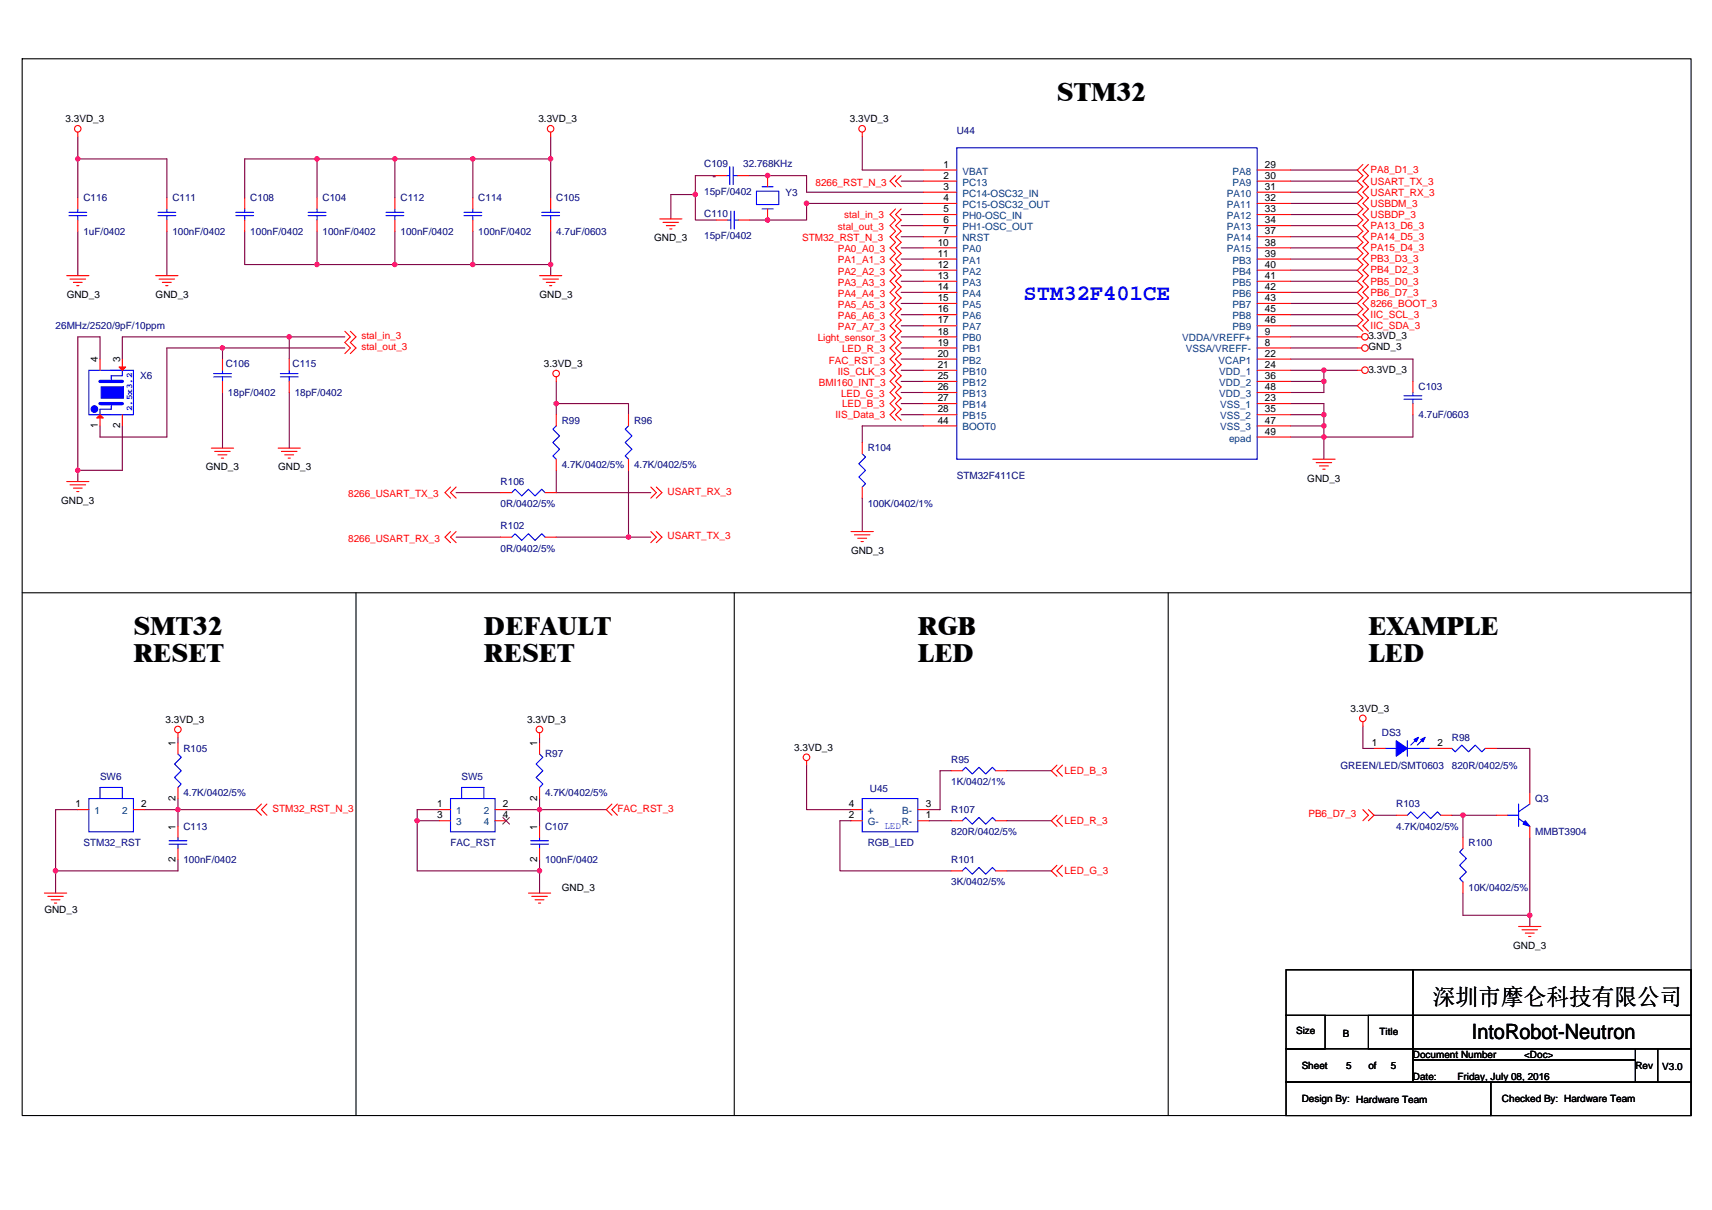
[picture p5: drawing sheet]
<svg xmlns="http://www.w3.org/2000/svg" width="297mm" height="210mm" viewBox="0 0 297 210" stroke-linecap="round" stroke-linejoin="round" font-family="sans-serif">
<g fill="none" stroke="#000" stroke-width=".19">
<path d="M3.8 10.2h289.6v183.4h-289.6zM3.8 102.9h289.6M61.8 102.9v90.7M127.4 102.9v90.7M202.7 102.9v90.7M223.1 168.3h22v7.9h-22zM223.1 176.2h6.8v5.8h-6.8zM237.4 176.2h7.7v5.8h-7.7zM245.1 176.2h48.3v5.8h-48.3zM245.1 168.3h48.3v7.9h-48.3zM223.1 182h22v5.8h-22zM223.1 187.8h35.6v5.8h-35.6z"/>
<path d="M245.1 182h38.7v1.9h-38.7zM245.1 183.9h38.7v3.9h-38.7zM258.7 187.8h34.7v5.8h-34.7zM283.8 182h3.8v5.8h-3.8zM287.6 182h5.8v5.8h-5.8z"/>
</g>
<g fill="none" stroke="#800040" stroke-width=".19">
<path d="M13.5 27.6v6.7M13.5 23.7v3.9M13.5 27.6h15.5v6.7M55 27.6h13.5M55 27.6h-12.5v6.7M55 27.6v6.7M68.5 27.6h13.5M68.5 27.6v6.7M82 27.6h13.5M82 27.6v6.7M95.5 23.7v3.9M95.5 27.6v6.7"/>
<path d="M116.4 38v-4.2h4.2v4.4h3.7M123.7 30.7h.4M124.1 30.5h-3.5v3.3M129.9 30.5h10.1v2.9h20.2M139.7 35.3h.3M140 35.3v2.9h-9.9M140 35.3h20.2M149.6 23.7v5.8h10.6M156.4 37.2h3.8M156.4 39.2h3.8M156.4 31.4h3.8M223.9 29.5h11.6"/>
<path d="M223.9 31.4h11.6M223.9 33.4h11.6M223.9 35.3h11.6M223.9 37.2h11.6M223.9 39.2h11.6M13.5 40.1v7.7M29 40.1v7.7M42.5 40.1v5.8h12.5M50.2 58.5h-29v3.8M50.2 58.5v3.8M50.2 58.5h9.6M55 40.1v5.8h13.5"/>
<path d="M68.5 45.9h13.5M68.5 40.1v5.8M82 45.9h13.5M82 40.1v5.8M95.5 45.9v1.9M95.5 40.1v5.8M156.4 41.1h3.8M156.4 43h3.8M156.4 46.9h3.8M156.4 48.8h3.8M156.4 50.7h3.8M156.4 52.7h3.8"/>
<path d="M156.4 54.6h3.8M156.4 56.5h3.8M156.4 58.5h3.8M156.4 45h3.8M223.9 41.1h11.6M223.9 43h11.6M223.9 45h11.6M223.9 46.9h11.6M223.9 48.8h11.6M223.9 50.7h11.6M223.9 52.7h11.6M223.9 54.6h11.6"/>
<path d="M223.9 56.5h11.6M223.9 58.5h11.6M17.4 62.3v-3.8h-3.9v23.1h7.7v-7.7M38.6 60.4h21.2M38.6 60.4h-9.6v15.4h-11.6v-1.9M38.6 60.4v1.9M38.6 68.1v9.7M50.2 68.1v9.7M96.5 70h12.5v2M96.5 70v2M96.5 66.2v3.8M156.4 62.3h3.8"/>
<path d="M156.4 70h3.8M156.4 72h3.8M156.4 64.3h3.8M156.4 60.4h3.8M156.4 66.2h3.8M156.4 68.1h3.8M160.2 73.9h-10.6v2.9M223.9 64.3h5.8M223.9 75.8h5.8M223.9 62.3h21.2v3.9M223.9 70h5.8v2M223.9 66.2h5.8"/>
<path d="M223.9 73.9h5.8M223.9 72h5.8M223.9 60.4h11.6M229.7 66.2v1.9h-5.8M229.7 75.8v3.9M229.7 64.3v1.9M229.7 73.9v1.9M229.7 72v1.9M229.7 64.3h5.8M245.1 72v3.8h-15.4M13.5 81.6v2M79.1 85.5h7.8"/>
<path d="M79.1 93.2h7.8M96.5 93.2h12.5M96.5 81.6v3.9h16.4M109 81.6v11.6M109 93.2h3.9M149.6 86.4v5.8M30.9 128v.9M30.9 138.6v1.9M93.6 138.6v4.8M93.6 128v.9M140 132.8v7.7h7.7M165 133.8h-1.9v6.7h-1.9"/>
<path d="M174.7 133.8h7.7M236.5 126v3.9h1.9M259.6 129.9h5.8v7.7M9.6 151.1v3.9M13.5 140.5h-3.9v10.6M25.1 140.5h5.8M30.9 140.5h13.5M30.9 149.2v1.9h-21.3M30.9 140.5v2.9M72.4 142.4h3.8M72.4 142.4v8.7h21.2M76.2 140.5h-3.8v1.9"/>
<path d="M87.8 140.5h17.4M93.6 149.2v1.9M93.6 151.1v3.9M147.7 142.4h-2v8.7h19.3M161.2 142.4h3.8M174.7 151.1h7.7M174.7 142.4h7.7M238.4 141.5h3.8M251.9 141.5h1.9v3.8M253.8 155v3.8h11.6M253.8 141.5h5.8M265.4 158.8v2"/>
<path d="M265.4 145.3v13.5"/>
</g>
<g fill="#f0f" stroke="#f0f" stroke-width=".19">
<circle cx="72.4" cy="142.4" r=".38"/>
<circle cx="133.2" cy="38.2" r=".38"/>
<circle cx="133.2" cy="30.5" r=".38"/>
<circle cx="120.6" cy="33.7" r=".38"/>
<circle cx="139.9" cy="35.3" r=".38"/>
<circle cx="229.7" cy="73.9" r=".38"/>
<circle cx="253.8" cy="141.5" r=".38"/>
<circle cx="265.4" cy="158.8" r=".38"/>
<circle cx="109" cy="93.2" r=".38"/>
<circle cx="229.7" cy="64.2" r=".38"/>
<circle cx="13.5" cy="27.6" r=".38"/>
<circle cx="50.2" cy="58.4" r=".38"/>
<circle cx="38.6" cy="60.4" r=".38"/>
<circle cx="13.5" cy="81.6" r=".38"/>
<circle cx="96.5" cy="70" r=".38"/>
<circle cx="229.7" cy="72" r=".38"/>
<circle cx="55" cy="27.6" r=".38"/>
<circle cx="82" cy="27.6" r=".38"/>
<circle cx="68.5" cy="27.6" r=".38"/>
<circle cx="55" cy="45.9" r=".38"/>
<circle cx="82" cy="45.9" r=".38"/>
<circle cx="68.5" cy="45.9" r=".38"/>
<circle cx="95.5" cy="45.9" r=".38"/>
<circle cx="95.5" cy="27.6" r=".38"/>
<circle cx="229.7" cy="66.2" r=".38"/>
<circle cx="9.6" cy="151.1" r=".38"/>
<circle cx="30.9" cy="140.5" r=".38"/>
<circle cx="93.6" cy="140.5" r=".38"/>
<circle cx="93.6" cy="151.1" r=".38"/>
<circle cx="229.7" cy="75.8" r=".38"/>
</g>
<g fill="none" stroke="#f00" stroke-width=".19">
<path d="M13.5 22.9v.8M13.5 34.3v2M13.5 38.2v1.9M29 34.3v2M29 38.2v1.9M42.5 34.3v2M42.5 38.2v1.9M55 34.3v2M55 38.2v1.9M68.5 34.3v2M68.5 38.2v1.9M82 34.3v2"/>
<path d="M82 38.2v1.9M95.5 22.9v.8M95.5 34.3v2M95.5 38.2v1.9M114.5 38h3.8M115 38.6h2.7M115.6 39.2h1.6M116.2 39.7h.4M124.1 30.5h1.9M124.3 38.2h1.9M128 30.5h1.9M128.2 38.2h1.9"/>
<path d="M133.2 36.3v1.9M133.2 30.5v1.9M149.6 22.9v.8M155.4 36.3l-1 .9 1 1-1 1 1 .9-1 1 1 1-1 .9 1 1-1 1 1 .9-1 1 1 .9-1 1 1 1-1 .9 1 1-1 1 1 .9-1 1 1 1-1 .9 1 1-1 1 1 .9-1 1 1 1-1 .9 1 1-1 1 1 .9-1 1 1 .9-1 1 1 1-1 .9 1 1-1 1 1 .9M155.4 30.5l-1 .9 1 1M156.4 36.3l-1 .9 1 1-1 1 1 .9-1 1 1 1-1 .9 1 1-1 1 1 .9-1 1 1 .9-1 1 1 1-1 .9 1 1-1 1 1 .9-1 1 1 1-1 .9 1 1-1 1 1 .9-1 1 1 1-1 .9 1 1-1 1 1 .9-1 1 1 .9-1 1 1 1-1 .9 1 1-1 1 1 .9M156.4 30.5l-1 .9 1 1M160.2 29.5h5.8M160.2 31.4h5.8M160.2 33.4h5.8M160.2 35.3h5.8M160.2 37.2h5.8"/>
<path d="M160.2 39.2h5.8M218.1 29.5h5.8M218.1 31.4h5.8M218.1 33.4h5.8M218.1 35.3h5.8M218.1 37.2h5.8M218.1 39.2h5.8M236.5 28.5l-1 1 1 1-1 .9 1 1-1 1 1 .9-1 1 1 1-1 .9 1 1-1 1 1 .9-1 1 1 1-1 .9 1 1-1 1 1 .9-1 1 1 .9-1 1 1 1-1 .9 1 1-1 1 1 .9-1 1 1 1-1 .9 1 1M237.4 28.5l-.9 1 .9 1-.9 .9 .9 1-.9 1 .9 .9-.9 1 .9 1-.9 .9 .9 1-.9 1 .9 .9-.9 1 .9 1-.9 .9 .9 1-.9 1 .9 .9-.9 1 .9 .9-.9 1 .9 1-.9 .9 .9 1-.9 1 .9 .9-.9 1 .9 1-.9 .9 .9 1M11.6 47.8h3.8M12.1 48.4h2.8M12.7 49h1.6"/>
<path d="M13.3 49.6h.4M27 47.8h3.9M27.6 48.4h2.7M28.2 49h1.5M28.7 49.6h.4M59.8 57.5l1 1-1 .9 1 1-1 1M60.8 57.5l1 1-1 .9 1 1-1 1M93.6 47.8h3.9M94.2 48.4h2.7M94.8 49h1.5M95.4 49.6h.3M160.2 41.1h5.8"/>
<path d="M160.2 43h5.8M160.2 45h5.8M160.2 46.9h5.8M160.2 48.8h5.8M160.2 50.7h5.8M160.2 52.7h5.8M160.2 54.6h5.8M160.2 56.5h5.8M160.2 58.5h5.8M218.1 58.5h5.8M218.1 41.1h5.8M218.1 43h5.8"/>
<path d="M218.1 45h5.8M218.1 46.9h5.8M218.1 48.8h5.8M218.1 50.7h5.8M218.1 52.7h5.8M218.1 54.6h5.8M218.1 56.5h5.8M235.5 58.5h.8M17.4 72v1.9M17.4 62.3v2M21.2 72v1.9M21.2 62.3v2"/>
<path d="M36.7 77.8h3.8M37.3 78.3h2.6M37.8 78.9h1.6M38.4 79.5h.4M38.6 62.3v2M38.6 66.2v1.9M48.3 77.8h3.8M48.8 78.3h2.7M49.4 78.9h1.5M50 79.5h.4M50.2 62.3v2M50.2 66.2v1.9"/>
<path d="M96.5 65.4v.8M96.5 79.7v1.9M96.5 72v1.9M109 79.7v1.9M109 72v1.9M149.6 76.8v1.9M160.2 60.4h5.8M160.2 62.3h5.8M160.2 64.3h5.8M160.2 66.2h5.8M160.2 68.1h5.8M160.2 70h5.8"/>
<path d="M160.2 72h5.8M160.2 73.9h5.8M218.1 60.4h5.8M218.1 70h5.8M218.1 64.3h5.8M218.1 72h5.8M218.1 66.2h5.8M218.1 73.9h5.8M218.1 68.1h5.8M218.1 62.3h5.8M218.1 75.8h5.8M227.8 79.7h3.8"/>
<path d="M235.5 64.3h.8M235.5 60.4h.8M245.1 66.2v1.9M245.1 70v2M11.6 83.6h3.8M12.1 84.1h2.8M12.7 84.7h1.6M13.3 85.3h.4M78.2 84.5l-1 1 1 .9M78.2 92.2l-1 1 1 1M79.1 84.5l-.9 1 .9 .9M79.1 92.2l-.9 1 .9 1"/>
<path d="M86.9 93.2h1.9M86.9 85.5h1.9M94.6 93.2h1.9M94.6 85.5h1.9M112.9 84.5l1 1-1 .9M112.9 92.2l1 1-1 1M113.9 84.5l.9 1-.9 .9M113.9 92.2l.9 1-.9 1M147.7 92.2h3.8M148.2 92.8h2.7M148.8 93.4h1.6M149.4 94h.4"/>
<path d="M149.6 84.5v1.9M228.4 80.3h2.7M228.9 80.9h1.6M229.5 81.4h.4M30.9 127.2v.8M30.9 128.9v2M30.9 136.7v1.9M45.4 139.5l-1 1 1 1M46.3 139.5l-.9 1 .9 1M93.6 127.2v.8M93.6 128.9v2M93.6 136.7v1.9"/>
<path d="M106.2 139.5l-1 1 1 1M107.1 139.5l-.9 1 .9 1M140 132v.8M165 133.8h2M172.8 133.8h1.9M183.4 132.8l-1 1 1 .9M184.3 132.8l-.9 1 .9 .9M236.5 125.3v.7M238.4 129.9h1.9M248 129.9h3.9M257.7 129.9h1.9M265.4 137.6v1.9"/>
<path d="M7.7 155h3.9M8.3 155.6h2.7M8.9 156.1h1.5M9.4 156.7h.4M13.5 140.5h1.9M23.2 140.5h1.9M30.9 143.4v1.9M30.9 147.3v1.9M76.2 140.5h2M76.2 142.4h2M85.9 140.5h1.9M85.9 142.4h1.9"/>
<path d="M91.7 155h3.8M92.3 155.6h2.7M92.8 156.1h1.6M93.4 156.7h.4M93.6 143.4v1.9M93.6 147.3v1.9M147.7 140.5h1.9M147.7 142.4h1.9M159.3 142.4h1.9M159.3 140.5h1.9M165 151.1h2M165 142.4h2"/>
<path d="M172.8 151.1h1.9M172.8 142.4h1.9M183.4 150.2l-1 .9 1 1M183.4 141.5l-1 .9 1 1M184.3 150.2l-.9 .9 .9 1M184.3 141.5l-.9 .9 .9 1M236.5 140.5l.9 1-.9 .9M237.4 140.5l1 1-1 .9M242.2 141.5h2M250 141.5h1.9M253.8 153.1v1.9M253.8 145.3v2"/>
<path d="M259.6 141.5h2M265.4 143.4v1.9M263.5 160.8h3.9M264.1 161.4h2.7M264.6 161.9h1.6M265.2 162.5h.4"/>
<circle cx="13.5" cy="22.3" r=".57"/>
<circle cx="95.5" cy="22.3" r=".57"/>
<circle cx="149.6" cy="22.3" r=".57"/>
<circle cx="236.8" cy="58.4" r=".57"/>
<circle cx="96.5" cy="64.8" r=".57"/>
<circle cx="236.8" cy="64.2" r=".57"/>
<circle cx="236.8" cy="60.4" r=".57"/>
<circle cx="30.9" cy="126.6" r=".57"/>
<circle cx="93.6" cy="126.6" r=".57"/>
<circle cx="139.9" cy="131.4" r=".57"/>
<circle cx="236.5" cy="124.7" r=".57"/>
</g>
<g fill="none" stroke="#00f" stroke-width=".19">
<path d="M12 36.9h3M12 37.4h3M13.5 37.4v.8M13.5 36.3v.6M27.4 36.9h3.1M27.4 37.4h3.1M29 37.4v.8M29 36.3v.6M40.9 36.9h3.1M40.9 37.4h3.1M42.5 37.4v.8M42.5 36.3v.6"/>
<path d="M53.5 36.9h3.1M53.5 37.4h3.1M55 37.4v.8M55 36.3v.6M67 36.9h3.1M67 37.4h3.1M68.5 37.4v.8M68.5 36.3v.6M80.5 36.9h3.1M80.5 37.4h3.1M82 37.4v.8M82 36.3v.6"/>
<path d="M94 36.9h3.1M94 37.4h3.1M95.5 37.4v.8M95.5 36.3v.6M126 30.5h.6M126.2 38.2h.6M126.6 28.9v3.1M126.8 36.6v3.1M127.2 30.5h.8M127.2 28.9v3.1M127.4 38.2h.8M127.4 36.6v3.1"/>
<path d="M131.3 33.2h3.8v2.3h-3.8zM132.2 36.3h2M132.2 32.4h2M166 25.7h52.1v54h-52.1zM15.4 64.3h7.8v7.7h-7.8zM19.3 64.3h1.9v.9h-1.9v1M19.3 70v1h-1.9v1h1.9M37.1 64.8h3M37.1 65.4h3M38.6 65.4v.8M38.6 64.3v.5M48.6 64.8h3.1"/>
<path d="M48.6 65.4h3.1M50.2 65.4v.8M50.2 64.3v.5M96.5 73.9l-.6 .6 1.2 1.1-1.2 1.2 1.2 1.2-1.2 1.1 .6 .6M109 73.9l-.5 .6 1.1 1.1-1.1 1.2 1.1 1.2-1.1 1.1 .5 .6M149.6 78.7l.6 .6-1.2 1.2 1.2 1.1-1.2 1.2 1.2 1.1-.6 .6M243.6 68.7h3.1M243.6 69.3h3.1M245.1 69.3v.7M245.1 68.1v.6M88.8 93.2l.6-.6 1.1 1.2 1.2-1.2 1.1 1.2 1.2-1.2 .6 .6M88.8 85.5l.6-.6 1.1 1.2 1.2-1.2 1.1 1.2 1.2-1.2 .6 .6"/>
<path d="M15.4 138.6h7.8v5.8h-7.8zM17.4 138.6v-1.9h3.8v1.9M30.9 130.9l.6 .5-1.2 1.2 1.2 1.2-1.2 1.1 1.2 1.2-.6 .6M78.2 138.6h7.7v5.8h-7.7zM80.1 138.6v-1.9h3.9v1.9M93.6 130.9l.6 .5-1.2 1.2 1.2 1.2-1.2 1.1 1.2 1.2-.6 .6M149.6 138.6h9.7v5.8h-9.7zM167 133.8l.6-.6 1.1 1.1 1.2-1.1 1.1 1.1 1.2-1.1 .6 .6M240.3 129.9h1.9M244.2 128.5v2.7M244.2 129.9h3.8M245.9 128.1l-1.1 1.2"/>
<path d="M247.1 128.1l-1.2 1.2M251.9 129.9l.6 .6 1.1-1.2 1.2 1.2 1.2-1.2 1.1 1.2 .6-.6M263.5 139.5v3.9M265.4 139.5l-1.9 1.4M29.3 145.9h3.1M29.3 146.5h3.1M30.9 146.5v.8M30.9 145.3v.6M92.1 145.9h3.1M92.1 146.5h3.1M93.6 146.5v.8M93.6 145.3v.6"/>
<path d="M167 151.1l.6-.6 1.1 1.2 1.2-1.2 1.1 1.2 1.2-1.2 .6 .6M167 142.4l.6-.5 1.1 1.1 1.2-1.1 1.1 1.1 1.2-1.1 .6 .5M244.2 141.5l.6-.6 1.1 1.1 1.2-1.1 1.1 1.1 1.2-1.1 .6 .6M253.8 147.3l-.5 .5 1.1 1.2-1.1 1.2 1.1 1.1-1.1 1.2 .5 .6M261.6 141.5h1.9M263.5 142l1.9 1.4"/>
</g>
<g fill="#00f" stroke="#00f" stroke-width=".19">
<path d="M242.2 128.5l2 1.4-2 1.3z" fill-rule="evenodd"/>
<path d="M246.5 128.3l.8-.3-.4 .7z" fill-rule="evenodd"/>
<path d="M245.3 128.3l.8-.3-.4 .7z" fill-rule="evenodd"/>
<path d="M264.6 142.4l.8 1-1.1-.4z" fill-rule="evenodd"/>
<path d="M17.6 67.1v2h3.8v-2z" fill-rule="evenodd"/>
<circle cx="16.4" cy="71" r=".57"/>
</g>
<path d="M87.2 141.9l1.2 1.1M88.4 141.9l-1.2 1.1" fill="none" stroke="#804000" stroke-width=".17"/>
<path d="M17.4 70h3.8M17.4 66.2h3.8" fill="none" stroke="#00f" stroke-width=".57"/>
<g fill="#f00" stroke="#f00" stroke-width=".19">
<path d="M17.4 72l.5 .5h-1.1z"/>
<path d="M20.7 63.7h1.1l-.6 .6z"/>
</g>
<g font-size="4.6">
<text x="183.4" y="17.6">STM32</text>
<text x="23.2" y="110.2">SMT32</text>
<text x="84" y="110.2">DEFAULT</text>
<text x="159.3" y="110.2">RGB</text>
<text x="237.4" y="110.2">EXAMPLE</text>
<text x="23.2" y="114.9">RESET</text>
<text x="84" y="114.9">RESET</text>
<text x="159.3" y="114.9">LED</text>
<text x="237.4" y="114.9">LED</text>
</g>
<text font-size="4" x="248.6" y="174.4">深圳市摩仑科技有限公司</text>
<text font-size="3.9" fill="#00f" x="177.6" y="52">STM32F401CE</text>
<text font-size="3.7" x="255.4" y="180.3">IntoRobot-Neutron</text>
<g font-size="1.7">
<text x="11.4" y="21.2">3.3VD_3</text>
<text x="93.4" y="21.2">3.3VD_3</text>
<text x="147.5" y="21.2">3.3VD_3</text>
<text x="163.7" y="29.1">1</text>
<text x="219.5" y="29.1">29</text>
<text x="163.7" y="31">2</text>
<text x="163.7" y="33">3</text>
<text x="163.7" y="34.9">4</text>
<text x="219.5" y="33">31</text>
<text x="219.5" y="34.9">32</text>
<text x="219.5" y="31">30</text>
<text x="113.5" y="41.9">GND_3</text>
<text x="163.7" y="36.8">5</text>
<text x="163.7" y="38.8">6</text>
<text x="163.7" y="40.7">7</text>
<text x="219.5" y="36.8">33</text>
<text x="219.5" y="38.8">34</text>
<text x="219.5" y="40.7">37</text>
<text x="162.7" y="42.6">10</text>
<text x="162.7" y="44.6">11</text>
<text x="162.7" y="46.5">12</text>
<text x="219.5" y="42.6">38</text>
<text x="219.5" y="44.6">39</text>
<text x="219.5" y="46.5">40</text>
<text x="11.6" y="51.7">GND_3</text>
<text x="27" y="51.7">GND_3</text>
<text x="93.6" y="51.7">GND_3</text>
<text x="162.7" y="48.4">13</text>
<text x="162.7" y="50.3">14</text>
<text x="162.7" y="52.3">15</text>
<text x="219.5" y="48.4">41</text>
<text x="219.5" y="50.3">42</text>
<text x="219.5" y="52.3">43</text>
<text x="162.7" y="54.2">16</text>
<text x="162.7" y="56.1">17</text>
<text x="162.7" y="58.1">18</text>
<text x="162.7" y="60">19</text>
<text x="219.5" y="60">8</text>
<text x="219.5" y="54.2">45</text>
<text x="219.5" y="56.1">46</text>
<text x="219.5" y="58.1">9</text>
<text x="237.4" y="58.8">3.3VD_3</text>
<text x="17" y="62.9" transform="rotate(-90 17 62.9)">4</text>
<text x="20.8" y="62.9" transform="rotate(-90 20.8 62.9)">3</text>
<text x="94.4" y="63.7">3.3VD_3</text>
<text x="162.7" y="61.9">20</text>
<text x="162.7" y="63.9">21</text>
<text x="162.7" y="65.8">25</text>
<text x="219.5" y="63.9">24</text>
<text x="219.5" y="65.8">36</text>
<text x="219.5" y="61.9">22</text>
<text x="237.4" y="64.6">3.3VD_3</text>
<text x="237.4" y="60.8">GND_3</text>
<text x="162.7" y="67.7">26</text>
<text x="162.7" y="69.6">27</text>
<text x="162.7" y="71.6">28</text>
<text x="219.5" y="69.6">23</text>
<text x="219.5" y="71.6">35</text>
<text x="219.5" y="67.7">48</text>
<text x="17" y="74.3" transform="rotate(-90 17 74.3)">1</text>
<text x="20.8" y="74.3" transform="rotate(-90 20.8 74.3)">2</text>
<text x="162.7" y="73.5">44</text>
<text x="219.5" y="73.5">47</text>
<text x="219.5" y="75.4">49</text>
<text x="35.7" y="81.6">GND_3</text>
<text x="48.3" y="81.6">GND_3</text>
<text x="226.8" y="83.6">GND_3</text>
<text x="10.6" y="87.4">GND_3</text>
<text x="147.7" y="96.1">GND_3</text>
<text x="28.7" y="125.5">3.3VD_3</text>
<text x="91.5" y="125.5">3.3VD_3</text>
<text x="234.3" y="123.5">3.3VD_3</text>
<text x="30.5" y="129.5" transform="rotate(-90 30.5 129.5)">1</text>
<text x="93.2" y="129.5" transform="rotate(-90 93.2 129.5)">1</text>
<text x="137.8" y="130.3">3.3VD_3</text>
<text x="238" y="129.5">1</text>
<text x="249.4" y="129.5">2</text>
<text x="13.1" y="140.1">1</text>
<text x="24.5" y="140.1">2</text>
<text x="30.5" y="144" transform="rotate(-90 30.5 144)">1</text>
<text x="30.5" y="139" transform="rotate(-90 30.5 139)">2</text>
<text x="75.8" y="140.1">1</text>
<text x="75.8" y="142">3</text>
<text x="87.2" y="140.1">2</text>
<text x="87.2" y="142">4</text>
<text x="93.2" y="144" transform="rotate(-90 93.2 144)">1</text>
<text x="93.2" y="139" transform="rotate(-90 93.2 139)">2</text>
<text x="147.3" y="140.1">4</text>
<text x="147.3" y="142">2</text>
<text x="160.6" y="140.1">3</text>
<text x="160.6" y="142">1</text>
<text x="30.5" y="149.6" transform="rotate(-90 30.5 149.6)">2</text>
<text x="93.2" y="149.6" transform="rotate(-90 93.2 149.6)">2</text>
<text x="97.5" y="154.6">GND_3</text>
<text x="7.7" y="158.5">GND_3</text>
<text x="262.5" y="164.6">GND_3</text>
<text x="224.9" y="179.5">Size</text>
<text x="233" y="179.9">B</text>
<text x="239.3" y="179.7">Title</text>
<text x="225.8" y="185.5">Sheet</text>
<text x="233.6" y="185.5">5</text>
<text x="237.4" y="185.5">of</text>
<text x="241.3" y="185.5">5</text>
<text x="245.1" y="183.6">Document Number</text>
<text x="264.5" y="183.6">&lt;Doc&gt;</text>
<text x="283.8" y="185.5">Rev</text>
<text x="288.4" y="185.7">V3.0</text>
<text x="225.8" y="191.3">Design By: Hardware Team</text>
<text x="245.1" y="187.4">Date:</text>
<text x="252.9" y="187.4">Friday, July 08, 2016</text>
<text x="260.6" y="191.3">Checked By: Hardware Team</text>
</g>
<g font-size="1.7" fill="#000080">
<text x="166" y="23.3">U44</text>
<text x="122.2" y="28.9">C109</text>
<text x="128.9" y="28.9">32.768KHz</text>
<text x="14.5" y="34.9">C116</text>
<text x="29.9" y="34.9">C111</text>
<text x="43.4" y="34.9">C108</text>
<text x="56" y="34.9">C104</text>
<text x="69.5" y="34.9">C112</text>
<text x="83" y="34.9">C114</text>
<text x="96.5" y="34.9">C105</text>
<text x="122.2" y="33.8">15pF/0402</text>
<text x="136.3" y="34">Y3</text>
<text x="14.5" y="40.7">1uF/0402</text>
<text x="29.9" y="40.7">100nF/0402</text>
<text x="43.4" y="40.7">100nF/0402</text>
<text x="56" y="40.7">100nF/0402</text>
<text x="69.5" y="40.7">100nF/0402</text>
<text x="83" y="40.7">100nF/0402</text>
<text x="96.5" y="40.7">4.7uF/0603</text>
<text x="122.2" y="37.6">C110</text>
<text x="122.2" y="41.5">15pF/0402</text>
<text x="9.6" y="57.1">26MHz/2520/9pF/10ppm</text>
<text x="24.3" y="65.8">X6</text>
<text x="39.2" y="63.7">C106</text>
<text x="50.8" y="63.7">C115</text>
<text x="39.6" y="68.7">18pF/0402</text>
<text x="51.1" y="68.7">18pF/0402</text>
<text x="246.1" y="67.7">C103</text>
<text x="97.5" y="73.5">R99</text>
<text x="110" y="73.5">R96</text>
<text x="246.1" y="72.6">4.7uF/0603</text>
<text x="97.5" y="81.2">4.7K/0402/5%</text>
<text x="110" y="81.2">4.7K/0402/5%</text>
<text x="150.6" y="78.3">R104</text>
<text x="166" y="83.2">STM32F411CE</text>
<text x="86.9" y="84.1">R106</text>
<text x="86.9" y="88">0R/0402/5%</text>
<text x="150.6" y="88">100K/0402/1%</text>
<text x="86.9" y="91.9">R102</text>
<text x="86.9" y="95.7">0R/0402/5%</text>
<text x="31.8" y="130.5">R105</text>
<text x="94.6" y="131.4">R97</text>
<text x="239.8" y="127.8">DS3</text>
<text x="251.9" y="128.5">R98</text>
<text x="17.4" y="135.3">SW6</text>
<text x="80.1" y="135.3">SW5</text>
<text x="150.9" y="137.4">U45</text>
<text x="165" y="132.4">R95</text>
<text x="165" y="136.2">1K/0402/1%</text>
<text x="232.6" y="133.4">GREEN/LED/SMT0603</text>
<text x="251.9" y="133.4">820R/0402/5%</text>
<text x="31.8" y="138.2">4.7K/0402/5%</text>
<text x="31.8" y="144">C113</text>
<text x="94.6" y="138.2">4.7K/0402/5%</text>
<text x="94.6" y="144">C107</text>
<text x="165" y="141.1">R107</text>
<text x="242.2" y="140.1">R103</text>
<text x="242.2" y="144">4.7K/0402/5%</text>
<text x="266.4" y="139.1">Q3</text>
<text x="14.5" y="146.9">STM32_RST</text>
<text x="31.8" y="149.8">100nF/0402</text>
<text x="78.2" y="146.9">FAC_RST</text>
<text x="94.6" y="149.8">100nF/0402</text>
<text x="150.6" y="146.9">RGB_LED</text>
<text x="165" y="149.8">R101</text>
<text x="165" y="144.9">820R/0402/5%</text>
<text x="254.8" y="146.9">R100</text>
<text x="266.4" y="144.9">MMBT3904</text>
<text x="165" y="153.6">3K/0402/5%</text>
<text x="254.8" y="154.6">10K/0402/5%</text>
</g>
<g font-size="1.7" fill="#f00">
<text x="141.5" y="32.2">8266_RST_N_3</text>
<text x="237.8" y="32">USART_TX_3</text>
<text x="237.8" y="34">USART_RX_3</text>
<text x="237.8" y="35.9">USBDM_3</text>
<text x="237.8" y="30.1">PA8_D1_3</text>
<text x="139.2" y="41.9">STM32_RST_N_3</text>
<text x="145.4" y="39.9">stal_out_3</text>
<text x="146.5" y="37.8">stal_in_3</text>
<text x="237.8" y="37.8">USBDP_3</text>
<text x="237.8" y="41.7">PA14_D5_3</text>
<text x="237.8" y="39.7">PA13_D6_3</text>
<text x="145.3" y="43.8">PA0_A0_3</text>
<text x="145.3" y="47.6">PA2_A2_3</text>
<text x="145.3" y="45.7">PA1_A1_3</text>
<text x="237.8" y="45.5">PB3_D3_3</text>
<text x="237.8" y="43.6">PA15_D4_3</text>
<text x="237.8" y="47.5">PB4_D2_3</text>
<text x="145.3" y="49.6">PA3_A3_3</text>
<text x="145.3" y="51.5">PA4_A4_3</text>
<text x="145.3" y="53.4">PA5_A5_3</text>
<text x="237.8" y="51.3">PB6_D7_3</text>
<text x="237.8" y="49.4">PB5_D0_3</text>
<text x="237.8" y="53.3">8266_BOOT_3</text>
<text x="62.7" y="58.8">stal_in_3</text>
<text x="141.9" y="59.2">Light_sensor_3</text>
<text x="145.3" y="55.4">PA6_A6_3</text>
<text x="145.3" y="57.3">PA7_A7_3</text>
<text x="237.8" y="55.2">IIC_SCL_3</text>
<text x="237.8" y="57.1">IIC_SDA_3</text>
<text x="62.7" y="60.8">stal_out_3</text>
<text x="143.8" y="63.1">FAC_RST_3</text>
<text x="145.3" y="65">IIS_CLK_3</text>
<text x="146.1" y="61.2">LED_R_3</text>
<text x="142.1" y="67">BMI160_INT_3</text>
<text x="145.9" y="68.9">LED_G_3</text>
<text x="146.1" y="70.6">LED_B_3</text>
<text x="145" y="72.6">IIS_Data_3</text>
<text x="60.4" y="86.3">8266_USART_TX_3</text>
<text x="115.8" y="85.9">USART_RX_3</text>
<text x="60.4" y="94">8266_USART_RX_3</text>
<text x="115.8" y="93.6">USART_TX_3</text>
<text x="184.7" y="134.3">LED_B_3</text>
<text x="47.3" y="140.9">STM32_RST_N_3</text>
<text x="107.1" y="140.9">FAC_RST_3</text>
<text x="184.7" y="143">LED_R_3</text>
<text x="227" y="141.9">PB6_D7_3</text>
<text x="184.7" y="151.7">LED_G_3</text>
</g>
<g font-size="1.7" fill="#004080">
<text x="167" y="30.3">VBAT</text>
<text x="167" y="32.2">PC13</text>
<text x="167" y="34.1">PC14-OSC32_IN</text>
<text x="212.9" y="34.1">PA10</text>
<text x="213.8" y="30.3">PA8</text>
<text x="213.8" y="32.2">PA9</text>
<text x="167" y="36.1">PC15-OSC32_OUT</text>
<text x="167" y="38">PH0-OSC_IN</text>
<text x="167" y="39.9">PH1-OSC_OUT</text>
<text x="167" y="41.9">NRST</text>
<text x="212.9" y="36.1">PA11</text>
<text x="212.9" y="38">PA12</text>
<text x="212.9" y="39.9">PA13</text>
<text x="212.9" y="41.9">PA14</text>
<text x="167" y="43.8">PA0</text>
<text x="167" y="45.7">PA1</text>
<text x="167" y="47.7">PA2</text>
<text x="212.9" y="43.8">PA15</text>
<text x="213.8" y="45.7">PB3</text>
<text x="213.8" y="47.7">PB4</text>
<text x="167" y="49.6">PA3</text>
<text x="167" y="51.5">PA4</text>
<text x="167" y="53.4">PA5</text>
<text x="213.8" y="49.6">PB5</text>
<text x="213.8" y="51.5">PB6</text>
<text x="213.8" y="53.4">PB7</text>
<text x="167" y="55.4">PA6</text>
<text x="167" y="57.3">PA7</text>
<text x="167" y="59.2">PB0</text>
<text x="205.1" y="59.2">VDDA/VREFF+</text>
<text x="213.8" y="55.4">PB8</text>
<text x="213.8" y="57.3">PB9</text>
<text x="167" y="61.2">PB1</text>
<text x="167" y="63.1">PB2</text>
<text x="167" y="65">PB10</text>
<text x="205.7" y="61.2">VSSA/VREFF-</text>
<text x="211.4" y="63.1">VCAP1</text>
<text x="211.5" y="65">VDD_1</text>
<text x="167" y="67">PB12</text>
<text x="167" y="68.9">PB13</text>
<text x="167" y="70.8">PB14</text>
<text x="211.5" y="67">VDD_2</text>
<text x="211.5" y="68.9">VDD_3</text>
<text x="211.7" y="70.8">VSS_1</text>
<text x="167" y="72.7">PB15</text>
<text x="167" y="74.7">BOOT0</text>
<text x="211.7" y="72.7">VSS_2</text>
<text x="211.7" y="74.7">VSS_3</text>
<text x="213.3" y="76.6">epad</text>
<text x="16.4" y="141.3">1</text>
<text x="21.2" y="141.3">2</text>
<text x="79.1" y="141.3">1</text>
<text x="79.1" y="143.2">3</text>
<text x="83.9" y="141.3">2</text>
<text x="83.9" y="143.2">4</text>
<text x="150.6" y="141.3">+</text>
<text x="150.6" y="143.2">G-</text>
<text x="156.5" y="143.2">R-</text>
<text x="156.5" y="141.3">B-</text>
</g>
<text font-size="1.7" fill="#00f" x="153.5" y="143.8">LED</text>
<text font-size="1.5" fill="#00f" x="22.9" y="71.4" transform="rotate(-90 22.9 71.4)">2.5x3.2</text>
</svg>
